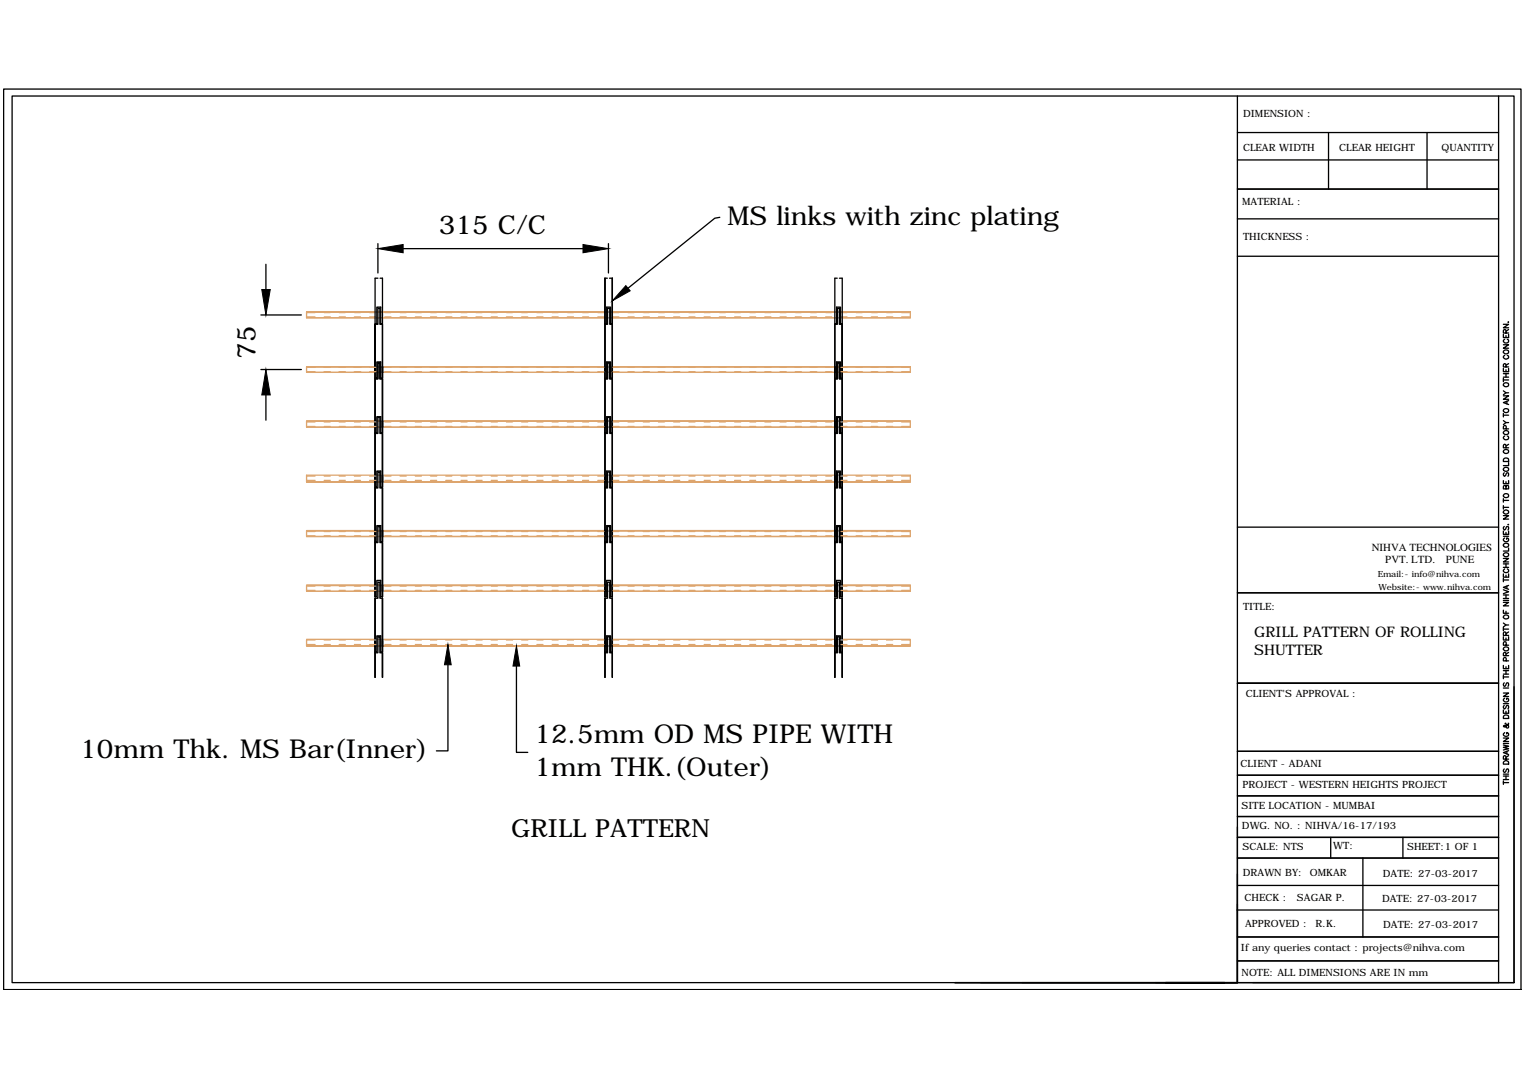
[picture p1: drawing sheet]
<svg xmlns="http://www.w3.org/2000/svg" width="297mm" height="210mm" viewBox="0 0 297 210" stroke-linecap="round" stroke-linejoin="round" font-family="sans-serif">
<!-- layer: 0 -->
<g fill="none" stroke="#dda56e" stroke-width=".25">
<path d="M59.7 71.4v1.1h117.5v-1.1M59.7 60.7v1.2h117.5v-1.2M59.7 61.7h1.6M59.7 60.9h1.6M59.7 72.4h1.6M59.7 71.5h1.6M63.1 61.7h1.2M63.1 60.9h1.2M63.1 72.4h1.2M63.1 71.5h1.2M66 61.7h1.2M66 60.9h1.2"/>
<path d="M66 72.4h1.2M66 71.5h1.2M69 61.7h1.2M69 60.9h1.2M69 72.4h1.2M69 71.5h1.2M72 61.7h1.1M72 60.9h1.1M72 72.4h1.1M72 71.5h1.1M74.9 61.7h1.2M74.9 60.9h1.2"/>
<path d="M74.9 72.4h1.2M74.9 71.5h1.2M77.9 61.7h1.2M77.9 60.9h1.2M77.9 72.4h1.2M77.9 71.5h1.2M80.8 61.7h1.2M80.8 60.9h1.2M80.8 72.4h1.2M80.8 71.5h1.2M83.8 61.7h1.2M83.8 60.9h1.2"/>
<path d="M83.8 72.4h1.2M83.8 71.5h1.2M86.8 61.7h1.2M86.8 60.9h1.2M86.8 72.4h1.2M86.8 71.5h1.2M89.7 61.7h1.2M89.7 60.9h1.2M89.7 72.4h1.2M89.7 71.5h1.2M92.7 61.7h1.1M92.7 60.9h1.1"/>
<path d="M92.7 72.4h1.1M92.7 71.5h1.1M95.6 61.7h1.2M95.6 60.9h1.2M95.6 72.4h1.2M95.6 71.5h1.2M98.6 61.7h1.2M98.6 60.9h1.2M98.6 72.4h1.2M98.6 71.5h1.2M101.5 61.7h1.2M101.5 60.9h1.2"/>
<path d="M101.5 72.4h1.2M101.5 71.5h1.2M104.5 61.7h1.2M104.5 60.9h1.2M104.5 72.4h1.2M104.5 71.5h1.2M107.5 61.7h1.2M107.5 60.9h1.2M107.5 72.4h1.2M107.5 71.5h1.2M110.4 61.7h1.2M110.4 60.9h1.2"/>
<path d="M110.4 72.4h1.2M110.4 71.5h1.2M113.4 61.7h1.2M113.4 60.9h1.2M113.4 72.4h1.2M113.4 71.5h1.2M116.4 61.7h1.1M116.4 60.9h1.1M116.4 72.4h1.1M116.4 71.5h1.1M119.3 61.7h1.2M119.3 60.9h1.2"/>
<path d="M119.3 72.4h1.2M119.3 71.5h1.2M122.2 61.7h1.2M122.2 60.9h1.2M122.2 72.4h1.2M122.2 71.5h1.2M125.2 61.7h1.2M125.2 60.9h1.2M125.2 72.4h1.2M125.2 71.5h1.2M128.2 61.7h1.2M128.2 60.9h1.2"/>
<path d="M128.2 72.4h1.2M128.2 71.5h1.2M131.1 61.7h1.2M131.1 60.9h1.2M131.1 72.4h1.2M131.1 71.5h1.2M134.1 61.7h1.2M134.1 60.9h1.2M134.1 72.4h1.2M134.1 71.5h1.2M137.1 61.7h1.1M137.1 60.9h1.1"/>
<path d="M137.1 72.4h1.1M137.1 71.5h1.1M140 61.7h1.2M140 60.9h1.2M140 72.4h1.2M140 71.5h1.2M143 61.7h1.2M143 60.9h1.2M143 72.4h1.2M143 71.5h1.2M146 61.7h1.1M146 60.9h1.1"/>
<path d="M146 72.4h1.1M146 71.5h1.1M148.9 61.7h1.2M148.9 60.9h1.2M148.9 72.4h1.2M148.9 71.5h1.2M151.8 61.7h1.2M151.8 60.9h1.2M151.8 72.4h1.2M151.8 71.5h1.2M154.8 61.7h1.2M154.8 60.9h1.2"/>
<path d="M154.8 72.4h1.2M154.8 71.5h1.2M157.8 61.7h1.1M157.8 60.9h1.1M157.8 72.4h1.1M157.8 71.5h1.1M160.7 61.7h1.2M160.7 60.9h1.2M160.7 72.4h1.2M160.7 71.5h1.2M163.7 61.7h1.2M163.7 60.9h1.2"/>
<path d="M163.7 72.4h1.2M163.7 71.5h1.2M166.7 61.7h1.1M166.7 60.9h1.1M166.7 72.4h1.1M166.7 71.5h1.1M169.6 61.7h1.2M169.6 60.9h1.2M169.6 72.4h1.2M169.6 71.5h1.2M172.6 61.7h1.2M172.6 60.9h1.2"/>
<path d="M172.6 72.4h1.2M172.6 71.5h1.2M175.5 61.7h1.7M175.5 60.9h1.7M175.5 72.4h1.7M175.5 71.5h1.7M177.2 71.4h-117.5h117.5M177.2 60.7h-117.5h117.5M59.7 93.8v-1.3h117.5v1.3M59.7 82v1.2h117.5v-1.2M59.7 83h1.6M59.7 82.2h1.6"/>
<path d="M59.7 93.5h1.6M59.7 92.7h1.6M63.1 83h1.2M63.1 82.2h1.2M63.1 93.5h1.2M63.1 92.7h1.2M66 83h1.2M66 82.2h1.2M66 93.5h1.2M66 92.7h1.2M69 83h1.2M69 82.2h1.2"/>
<path d="M69 93.5h1.2M69 92.7h1.2M72 83h1.1M72 82.2h1.1M72 93.5h1.1M72 92.7h1.1M74.9 83h1.2M74.9 82.2h1.2M74.9 93.5h1.2M74.9 92.7h1.2M77.9 83h1.2M77.9 82.2h1.2"/>
<path d="M77.9 93.5h1.2M77.9 92.7h1.2M80.8 83h1.2M80.8 82.2h1.2M80.8 93.5h1.2M80.8 92.7h1.2M83.8 83h1.2M83.8 82.2h1.2M83.8 93.5h1.2M83.8 92.7h1.2M86.8 83h1.2M86.8 82.2h1.2"/>
<path d="M86.8 93.5h1.2M86.8 92.7h1.2M89.7 83h1.2M89.7 82.2h1.2M89.7 93.5h1.2M89.7 92.7h1.2M92.7 83h1.1M92.7 82.2h1.1M92.7 93.5h1.1M92.7 92.7h1.1M95.6 83h1.2M95.6 82.2h1.2"/>
<path d="M95.6 93.5h1.2M95.6 92.7h1.2M98.6 83h1.2M98.6 82.2h1.2M98.6 93.5h1.2M98.6 92.7h1.2M101.5 83h1.2M101.5 82.2h1.2M101.5 93.5h1.2M101.5 92.7h1.2M104.5 83h1.2M104.5 82.2h1.2"/>
<path d="M104.5 93.5h1.2M104.5 92.7h1.2M107.5 83h1.2M107.5 82.2h1.2M107.5 93.5h1.2M107.5 92.7h1.2M110.4 83h1.2M110.4 82.2h1.2M110.4 93.5h1.2M110.4 92.7h1.2M113.4 83h1.2M113.4 82.2h1.2"/>
<path d="M113.4 93.5h1.2M113.4 92.7h1.2M116.4 83h1.1M116.4 82.2h1.1M116.4 93.5h1.1M116.4 92.7h1.1M119.3 83h1.2M119.3 82.2h1.2M119.3 93.5h1.2M119.3 92.7h1.2M122.2 83h1.2M122.2 82.2h1.2"/>
<path d="M122.2 93.5h1.2M122.2 92.7h1.2M125.2 83h1.2M125.2 82.2h1.2M125.2 93.5h1.2M125.2 92.7h1.2M128.2 83h1.2M128.2 82.2h1.2M128.2 93.5h1.2M128.2 92.7h1.2M131.1 83h1.2M131.1 82.2h1.2"/>
<path d="M131.1 93.5h1.2M131.1 92.7h1.2M134.1 83h1.2M134.1 82.2h1.2M134.1 93.5h1.2M134.1 92.7h1.2M137.1 83h1.1M137.1 82.2h1.1M137.1 93.5h1.1M137.1 92.7h1.1M140 83h1.2M140 82.2h1.2"/>
<path d="M140 93.5h1.2M140 92.7h1.2M143 83h1.2M143 82.2h1.2M143 93.5h1.2M143 92.7h1.2M146 83h1.1M146 82.2h1.1M146 93.5h1.1M146 92.7h1.1M148.9 83h1.2M148.9 82.2h1.2"/>
<path d="M148.9 93.5h1.2M148.9 92.7h1.2M151.8 83h1.2M151.8 82.2h1.2M151.8 93.5h1.2M151.8 92.7h1.2M154.8 83h1.2M154.8 82.2h1.2M154.8 93.5h1.2M154.8 92.7h1.2M157.8 83h1.1M157.8 82.2h1.1"/>
<path d="M157.8 93.5h1.1M157.8 92.7h1.1M160.7 83h1.2M160.7 82.2h1.2M160.7 93.5h1.2M160.7 92.7h1.2M163.7 83h1.2M163.7 82.2h1.2M163.7 93.5h1.2M163.7 92.7h1.2M166.7 83h1.1M166.7 82.2h1.1"/>
<path d="M166.7 93.5h1.1M166.7 92.7h1.1M169.6 83h1.2M169.6 82.2h1.2M169.6 93.5h1.2M169.6 92.7h1.2M172.6 83h1.2M172.6 82.2h1.2M172.6 93.5h1.2M172.6 92.7h1.2M175.5 83h1.7M175.5 82.2h1.7"/>
<path d="M175.5 93.5h1.7M175.5 92.7h1.7M177.2 93.8h-117.5h117.5M177.2 82h-117.5h117.5M59.7 114v1.1h117.5v-1.1M59.7 103.3v1.2h117.5v-1.2M59.7 104.3h1.6M59.7 103.5h1.6M59.7 115h1.6M59.7 114.1h1.6M63.1 104.3h1.2M63.1 103.5h1.2"/>
<path d="M63.1 115h1.2M63.1 114.1h1.2M66 104.3h1.2M66 103.5h1.2M66 115h1.2M66 114.1h1.2M69 104.3h1.2M69 103.5h1.2M69 115h1.2M69 114.1h1.2M72 104.3h1.1M72 103.5h1.1"/>
<path d="M72 115h1.1M72 114.1h1.1M74.9 104.3h1.2M74.9 103.5h1.2M74.9 115h1.2M74.9 114.1h1.2M77.9 104.3h1.2M77.9 103.5h1.2M77.9 115h1.2M77.9 114.1h1.2M80.8 104.3h1.2M80.8 103.5h1.2"/>
<path d="M80.8 115h1.2M80.8 114.1h1.2M83.8 104.3h1.2M83.8 103.5h1.2M83.8 115h1.2M83.8 114.1h1.2M86.8 104.3h1.2M86.8 103.5h1.2M86.8 115h1.2M86.8 114.1h1.2M89.7 104.3h1.2M89.7 103.5h1.2"/>
<path d="M89.7 115h1.2M89.7 114.1h1.2M92.7 104.3h1.1M92.7 103.5h1.1M92.7 115h1.1M92.7 114.1h1.1M95.6 104.3h1.2M95.6 103.5h1.2M95.6 115h1.2M95.6 114.1h1.2M98.6 104.3h1.2M98.6 103.5h1.2"/>
<path d="M98.6 115h1.2M98.6 114.1h1.2M101.5 104.3h1.2M101.5 103.5h1.2M101.5 115h1.2M101.5 114.1h1.2M104.5 104.3h1.2M104.5 103.5h1.2M104.5 115h1.2M104.5 114.1h1.2M107.5 104.3h1.2M107.5 103.5h1.2"/>
<path d="M107.5 115h1.2M107.5 114.1h1.2M110.4 104.3h1.2M110.4 103.5h1.2M110.4 115h1.2M110.4 114.1h1.2M113.4 104.3h1.2M113.4 103.5h1.2M113.4 115h1.2M113.4 114.1h1.2M116.4 104.3h1.1M116.4 103.5h1.1"/>
<path d="M116.4 115h1.1M116.4 114.1h1.1M119.3 104.3h1.2M119.3 103.5h1.2M119.3 115h1.2M119.3 114.1h1.2M122.2 104.3h1.2M122.2 103.5h1.2M122.2 115h1.2M122.2 114.1h1.2M125.2 104.3h1.2M125.2 103.5h1.2"/>
<path d="M125.2 115h1.2M125.2 114.1h1.2M128.2 104.3h1.2M128.2 103.5h1.2M128.2 115h1.2M128.2 114.1h1.2M131.1 104.3h1.2M131.1 103.5h1.2M131.1 115h1.2M131.1 114.1h1.2M134.1 104.3h1.2M134.1 103.5h1.2"/>
<path d="M134.1 115h1.2M134.1 114.1h1.2M137.1 104.3h1.1M137.1 103.5h1.1M137.1 115h1.1M137.1 114.1h1.1M140 104.3h1.2M140 103.5h1.2M140 115h1.2M140 114.1h1.2M143 104.3h1.2M143 103.5h1.2"/>
<path d="M143 115h1.2M143 114.1h1.2M146 104.3h1.1M146 103.5h1.1M146 115h1.1M146 114.1h1.1M148.9 104.3h1.2M148.9 103.5h1.2M148.9 115h1.2M148.9 114.1h1.2M151.8 104.3h1.2M151.8 103.5h1.2"/>
<path d="M151.8 115h1.2M151.8 114.1h1.2M154.8 104.3h1.2M154.8 103.5h1.2M154.8 115h1.2M154.8 114.1h1.2M157.8 104.3h1.1M157.8 103.5h1.1M157.8 115h1.1M157.8 114.1h1.1M160.7 104.3h1.2M160.7 103.5h1.2"/>
<path d="M160.7 115h1.2M160.7 114.1h1.2M163.7 104.3h1.2M163.7 103.5h1.2M163.7 115h1.2M163.7 114.1h1.2M166.7 104.3h1.1M166.7 103.5h1.1M166.7 115h1.1M166.7 114.1h1.1M169.6 104.3h1.2M169.6 103.5h1.2"/>
<path d="M169.6 115h1.2M169.6 114.1h1.2M172.6 104.3h1.2M172.6 103.5h1.2M172.6 115h1.2M172.6 114.1h1.2M175.5 104.3h1.7M175.5 103.5h1.7M175.5 115h1.7M175.5 114.1h1.7M177.2 114h-117.5h117.5M177.2 103.3h-117.5h117.5"/>
<path d="M59.7 124.5h117.5M59.7 125.5h1.6M61.3 124.6h-1.6v1.2M63.1 125.5h1.2M63.1 124.6h1.2M66 125.5h1.2M66 124.6h1.2M69 125.5h1.2M69 124.6h1.2M72 125.5h1.1M72 124.6h1.1M74.9 125.5h1.2"/>
<path d="M74.9 124.6h1.2M77.9 125.5h1.2M77.9 124.6h1.2M80.8 125.5h1.2M80.8 124.6h1.2M83.8 125.5h1.2M83.8 124.6h1.2M86.8 125.5h1.2M86.8 124.6h1.2M89.7 125.5h1.2M89.7 124.6h1.2M92.7 125.5h1.1"/>
<path d="M92.7 124.6h1.1M95.6 125.5h1.2M95.6 124.6h1.2M98.6 125.5h1.2M98.6 124.6h1.2M101.5 125.5h1.2M101.5 124.6h1.2M104.5 125.5h1.2M104.5 124.6h1.2M107.5 125.5h1.2M107.5 124.6h1.2M110.4 125.5h1.2"/>
<path d="M110.4 124.6h1.2M113.4 125.5h1.2M113.4 124.6h1.2M116.4 125.5h1.1M116.4 124.6h1.1M119.3 125.5h1.2M119.3 124.6h1.2M122.2 125.5h1.2M122.2 124.6h1.2M125.2 125.5h1.2M125.2 124.6h1.2M128.2 125.5h1.2"/>
<path d="M128.2 124.6h1.2M131.1 125.5h1.2M131.1 124.6h1.2M134.1 125.5h1.2M134.1 124.6h1.2M137.1 125.5h1.1M137.1 124.6h1.1M140 125.5h1.2M140 124.6h1.2M143 125.5h1.2M143 124.6h1.2M146 125.5h1.1"/>
<path d="M146 124.6h1.1M148.9 125.5h1.2M148.9 124.6h1.2M151.8 125.5h1.2M151.8 124.6h1.2M154.8 125.5h1.2M154.8 124.6h1.2M157.8 125.5h1.1M157.8 124.6h1.1M160.7 125.5h1.2M160.7 124.6h1.2M163.7 125.5h1.2"/>
<path d="M163.7 124.6h1.2M166.7 125.5h1.1M166.7 124.6h1.1M169.6 125.5h1.2M169.6 124.6h1.2M172.6 125.5h1.2M172.6 124.6h1.2M175.5 125.5h1.7M175.5 124.6h1.7v1.2M177.2 125.8h-117.5h117.5"/>
</g>
<g fill="none" stroke="#000" stroke-width=".25">
<path d="M.7 17.3h295.4v175.4h-295.4zM2.4 18.7h292.3v172.6h-292.3zM240.9 18.7v172.6M291.7 18.7v172.6h-66.8M240.9 25.8h50.8M240.9 36.8h50.8M240.9 31.1h50.8M258.6 25.8v11M277.8 25.8v11M51.8 51.5v4.9M73.6 54.2h-.6v8.8h.3v-3.2h.8v3.2h.4v-8.8h-.5M73.6 47.4v5.8"/>
<path d="M78.5 48.4h35M118.2 54.2h-.4v8.8h.3v-3.2h.8v3.2h.3v-8.8h-.6M118.4 47.4v5.8M140.1 42.3l-1 .2-16.9 13.6M163 54.2h-.5v8.8h.3v-3.2h.8v3.2h.3v-8.8h-.5M240.9 42.6h50.8M240.9 49.9h50.8M50.8 61.3h7.9M50.8 72h7.9M51.8 76.9v4.9M73 72.5v-9.4v9.4M73.6 60h.3v3.1h.6v10.5h-.4v-3.1h-.8v3.1h-.3v-10.5h.6z"/>
<path d="M73.6 70.6h.3v3.2h.6v10.5h-.4v-3.2h-.8v3.2h-.3v-10.5h.6zM118.3 60h.4v3.1h.5v10.5h-.3v-3.1h-.8v3.1h-.3v-10.5h.5zM118.3 70.6h.4v3.2h.5v10.5h-.3v-3.2h-.8v3.2h-.3v-10.5h.5zM163 60h.4v3.1h.5v10.5h-.3v-3.1h-.8v3.1h-.3v-10.5h.5zM163 70.6h.4v3.2h.5v10.5h-.3v-3.2h-.8v3.2h-.3v-10.5h.5zM163.9 72.5v-9.4v9.4M292.6 77.1h1.1l-1.1 .7h1.1M292.6 71.7v.7h1.1v-.7M292.6 68.4a.49 .49 0 0 1 .7-.3 .49 .49 0 0 1 .2 .7 .54 .54 0 0 1-.6 .1 .54 .54 0 0 1-.3-.5zM292.6 67.1h1.1l-1.1 .7h1.1M292.6 65.1v.6h1.1v-.6M292.6 63.1h1.1l-1.1 .7h1.1"/>
<path d="M292.6 73.6v.7M292.6 76.1l.5 .4M292.6 74h1.1M292.6 73.4h1.1M292.6 72.8h1.1M292.7 79.7a.48 .48 0 0 1 .7-.1 .48 .48 0 0 1 .1 .6 .49 .49 0 0 1-.6 .1 .49 .49 0 0 1-.2-.6zM292.7 74.7a.48 .48 0 0 1 .7-.1 .48 .48 0 0 1 .1 .6 .49 .49 0 0 1-.6 .1 .49 .49 0 0 1-.2-.6zM292.9 69.2a.37 .37 0 0 0-.3 .4 .37 .37 0 0 0 .4 .3h.3a.37 .37 0 0 0 .4-.3 .37 .37 0 0 0-.3-.4M292.9 66.1a.37 .37 0 0 0-.3 .4 .37 .37 0 0 0 .4 .3h.3a.37 .37 0 0 0 .4-.3 .37 .37 0 0 0-.3-.4M293.1 71.4v-.5h-.3l-.2 .5h1.1M293.1 64.8v-.6h-.3l-.2 .6h1.1M293.1 65.3v.4"/>
<path d="M293.1 72v.4M293.1 72.8v.6M293.3 78.1v.5M293.6 62.7h.1M293.7 78l-1.1 .4 1.1 .4M293.7 76.5h-.6l-.5 .4M293.7 70.8l-.6 .3M293.7 64.2l-.6 .3M73.6 81.3h.3v3.1h.6v10.5h-.4v-3.2h-.8v3.2h-.3v-10.5h.6zM73.6 91.9h.3v3.1h.6v10.5h-.4v-3.2h-.8v3.2h-.3v-10.5h.6zM118.3 81.3h.4v3.1h.5v10.5h-.3v-3.2h-.8v3.2h-.3v-10.5h.5zM118.3 91.9h.4v3.1h.5v10.5h-.3v-3.2h-.8v3.2h-.3v-10.5h.5z"/>
<path d="M163 81.3h.4v3.1h.5v10.5h-.3v-3.2h-.8v3.2h-.3v-10.5h.5zM163 91.9h.4v3.1h.5v10.5h-.3v-3.2h-.8v3.2h-.3v-10.5h.5zM292.6 99.6a.51 .51 0 0 1 .7-.3 .51 .51 0 0 1 .3 .6 .53 .53 0 0 1-.6 .2 .53 .53 0 0 1-.4-.5zM292.6 93.6v.6h1.1v-.6M292.6 80.5v.7M292.6 97.1v.7M292.6 98.5v.6M292.6 98.8h1.1M292.6 97.4h1.1M292.6 81.9l.5 .4M292.6 80.8h1.1M292.7 91.2a.48 .48 0 0 1 .7-.2 .48 .48 0 0 1 .1 .7 .49 .49 0 0 1-.6 0 .49 .49 0 0 1-.2-.5z"/>
<path d="M292.7 89.4a.55 .55 0 0 1 1 .1v.4h-1.1zM292.7 87.7a.48 .48 0 0 1 .7-.1 .48 .48 0 0 1 .1 .6 .49 .49 0 0 1-.6 .1 .49 .49 0 0 1-.2-.6zM292.8 96.2a.5 .5 0 0 1 .6 0 .5 .5 0 0 1 .2 .5 .48 .48 0 0 1-.7 .2 .48 .48 0 0 1-.1-.7zM292.8 92.1l-.2 .2 .2 .4 .6-.6h.1l.2 .2-.2 .4M292.8 83.9a.5 .5 0 0 1 .6 0 .5 .5 0 0 1 .2 .5 .48 .48 0 0 1-.7 .2 .48 .48 0 0 1-.1-.7zM292.9 84.9a.37 .37 0 0 0-.3 .4 .37 .37 0 0 0 .4 .3h.3a.37 .37 0 0 0 .4-.3 .37 .37 0 0 0-.3-.4M293.1 94.8l.1-.2h.4l.1 .6h-1.1v-.4l.2-.3 .3 .1v.6M293.1 87.2v-.6h-.3l-.2 .6h1.1M293.1 93.8v.4M293.2 83.5l-.1-.5-.3-.2-.2 .3v.4h1.1M293.7 90.1v.6h-1.1M293.7 82.3h-.6l-.5 .4"/>
<path d="M293.7 86.5l-.6 .4M73.6 102.5h.3v3.1h.6v10.6h-.4v-3.2h-.8v3.2h-.3v-10.6h.6zM73.6 113.4h.3v3.1h.6v10.5h-.4v-3.2h-.8v3.2h-.3v-10.5h.6zM118.3 102.5h.4v3.1h.5v10.6h-.3v-3.2h-.8v3.2h-.3v-10.6h.5zM118.3 113.4h.4v3.1h.5v10.5h-.3v-3.2h-.8v3.2h-.3v-10.5h.5zM163 102.5h.4v3.1h.5v10.6h-.3v-3.2h-.8v3.2h-.3v-10.6h.5zM163 113.4h.4v3.1h.5v10.5h-.3v-3.2h-.8v3.2h-.3v-10.5h.5zM240.9 115.4h50.8M240.9 102.6h50.8M292.6 118.8v.6h1.1M292.6 117.3h1.1l-1.1 .7h1.1M292.6 114.8l1.1 .4-1.1 .4"/>
<path d="M292.6 111.7v.7h1.1v-.7M292.6 108.7h1.1l-1.1 .7h1.1M292.6 106a.49 .49 0 0 1 .7-.2 .49 .49 0 0 1 .2 .7 .54 .54 0 0 1-.6 0 .54 .54 0 0 1-.3-.5zM292.6 103.4v.6h1.1v-.6M292.6 100.4h1.1l-1.1 .7h1.1M292.6 112.6v.7M292.6 116.9h1.1M292.6 116.5h1.1M292.6 115.9h1.1M292.6 112.9h1.1M292.6 110.5h1.1M292.6 109.8h1.1"/>
<path d="M292.6 104.4h1.1M292.7 107.8a.48 .48 0 0 1 .7-.1 .48 .48 0 0 1 .1 .6 .49 .49 0 0 1-.6 .1 .49 .49 0 0 1-.2-.6zM292.8 119.8a.5 .5 0 0 1 .6 0 .5 .5 0 0 1 .2 .5 .48 .48 0 0 1-.7 .2 .48 .48 0 0 1-.1-.7zM292.8 102.5l-.2 .2 .2 .5 .6-.7h.1l.2 .2-.2 .5M292.9 110.8a.37 .37 0 0 0-.3 .4 .37 .37 0 0 0 .4 .3h.3a.37 .37 0 0 0 .4-.3 .37 .37 0 0 0-.3-.4M292.9 104.8a.37 .37 0 0 0-.3 .4 .37 .37 0 0 0 .4 .3h.3a.36 .36 0 0 0 .4-.4 .36 .36 0 0 0-.4-.3v.2M293.1 103.7v.3M293.1 109.8v.7M293.1 112v.4M293.1 115.9v.6M293.1 119v.4M293.3 114.1v.5"/>
<path d="M293.6 102.1h.1M293.7 114l-1.1 .4 1.1 .4M293.7 106.7v.6h-1.1M73 131.9v-4.8h.6v-3.1h.3v3.1h.6v4.8M87.2 129.4v16.8h-2.3M100.5 129.7v16.8h2.2M117.8 131.9v-4.8h.5v-3.1h.4v3.1h.5v4.8M162.5 131.9v-4.8h.5v-3.1h.4v3.1h.5v4.8M291.7 133h-50.8h50.8M292.6 138.2v.7h1.1v-.7M292.6 134.9h1.1l-1.1 .7h1.1M292.6 129.6v.6h1.1v-.6"/>
<path d="M292.6 124v.6h1.1v-.6M292.6 122.2v.6M292.6 131.5v.7M292.6 137h1.1M292.6 134h1.1M292.6 131.8h1.1M292.6 131.3h1.1M292.6 130.6h1.1M292.6 122.5h1.1M292.6 121.3l.5 .4M292.7 139.4a.55 .55 0 0 1 1 .2v.3h-1.1zM292.7 126.1a.48 .48 0 0 1 .7-.1 .48 .48 0 0 1 .1 .6 .49 .49 0 0 1-.6 .1 .49 .49 0 0 1-.2-.6z"/>
<path d="M292.8 137.4l-.2 .2 .2 .4 .6-.6h.1l.2 .2-.2 .4M292.8 133l-.2 .2 .2 .4 .2-.1 .4-.5h.1l.2 .2-.2 .4M292.9 136a.37 .37 0 0 0-.3 .4 .37 .37 0 0 0 .4 .3h.3a.36 .36 0 0 0 .4-.4 .36 .36 0 0 0-.4-.3v.2M293.1 127.7v-.6h-.3l-.2 .6h1.1M293.1 123.7v-.6h-.3l-.2 .6h1.1M293.1 124.2v.4M293.1 129.8v.4M293.1 130.6v.7M293.1 138.5v.4M293.2 128.7l-.1-.6-.3-.1-.2 .3v.4h1.1M293.2 125.6l-.1-.6h-.3l-.2 .6h1.1M293.7 121.7h-.6l-.5 .4"/>
<path d="M293.7 127l-.6 .4M293.7 123l-.6 .4M294.7 133.7v57.6h-50.8M240.9 146.3h50.8M240.9 150.9h50.8M240.9 155h50.8M240.9 159h50.8M292.6 145.1l1.1 .2-1.1 .2 1.1 .3-1.1 .2M292.6 143.7h1.1l-1.1 .7h1.1M292.6 152.4h1.1M292.6 152v.7M292.6 151.8h1.1"/>
<path d="M292.6 151.1h1.1M292.6 150.7h1.1M292.6 144.8h1.1M292.7 148.3a.53 .53 0 0 1 1 .1v.4h-1.1zM292.8 149.7l-.2 .3 .2 .4 .3-.2 .3-.5h.1l.2 .3-.2 .4M292.9 142.6a.37 .37 0 0 0-.3 .5 .37 .37 0 0 0 .4 .3h.3a.36 .36 0 0 0 .4-.4 .36 .36 0 0 0-.4-.4v.3M293.1 140.8l-.1 .1a.6 .6 0 0 1 .6 .8h-.3l-.4-.4-.3 .1 .2 .1h.2l.5-.3 .2-.2-.1-.2M293.1 147.8v-.6h-.3l-.2 .6h1.1M293.1 151.1v.7M293.3 146.3v.5M293.7 146.2l-1.1 .3 1.1 .4M293.7 147.1l-.6 .4"/>
<path d="M240.8 177.2h50.9M240.9 176.1v15.2h-41.9M240.9 170.2v21.1h-50M240.9 167.1h50.8M240.9 172.4h50.8M259 163.1v4M265.3 167.1v15.3M273.1 163.1v4M291.7 163.1h-50.8h50.8M185.9 191.3h55h-55M226.9 191.3h11.5M240.9 182.4h50.8"/>
<path d="M240.9 187.1h50.8"/>
</g>
<path d="M51 56.4h1.6l-.8 4.9zM73.6 48.4l4.9-.8v1.6zM113.5 47.6l4.9 .8-4.9 .8zM121.8 55.6l.9 1-3.5 2zM51.8 72l.8 4.9h-1.6zM87.2 125.5l.6 3.9h-1.3zM100.5 125.8l.7 3.9h-1.3z" fill="#000" stroke="#000" stroke-width=".19"/>
<g font-size="5.1">
<text x="85.4" y="45.6">315 C/C</text>
<text x="141.6" y="43.7">MS links with zinc plating</text>
<text x="49.7" y="69.9" transform="rotate(-90 49.7 69.9)">75</text>
<text x="15.6" y="147.6">10mm Thk. MS Bar(Inner)</text>
<text x="104" y="144.7">12.5mm OD MS PIPE WITH</text>
<text x="104" y="151">1mm THK.(Outer)</text>
</g>
<text font-size="4.9" x="99.5" y="162.9">GRILL PATTERN</text>
<g font-size="2.8">
<text x="244.1" y="124">GRILL PATTERN OF ROLLING</text>
<text x="244.1" y="127.5">SHUTTER</text>
</g>
<g font-size="2.1">
<text x="267" y="107.3">NIHVA TECHNOLOGIES</text>
<text x="269.6" y="109.7">PVT. LTD.</text>
<text x="281.5" y="109.7">PUNE</text>
</g>
<g font-size="1.9">
<text x="242" y="22.7">DIMENSION :</text>
<text x="242" y="29.4">CLEAR WIDTH</text>
<text x="260.7" y="29.4">CLEAR HEIGHT</text>
<text x="280.6" y="29.4">QUANTITY</text>
<text x="241.8" y="39.9">MATERIAL :</text>
<text x="242" y="46.8">THICKNESS :</text>
<text x="242" y="118.7">TITLE:</text>
<text x="242.5" y="135.6">CLIENT'S APPROVAL :</text>
<text x="241.5" y="149.3">CLIENT - ADANI</text>
<text x="241.8" y="153.5">PROJECT - WESTERN HEIGHTS PROJECT</text>
<text x="241.7" y="157.5">SITE LOCATION - MUMBAI</text>
<text x="241.8" y="161.5">DWG. NO. : NIHVA/16-17/193</text>
<text x="241.9" y="165.5">SCALE: NTS</text>
<text x="259.5" y="165.3">WT:</text>
<text x="273.9" y="165.5">SHEET:1 OF 1</text>
<text x="241.9" y="170.5">DRAWN BY:</text>
<text x="255" y="170.6">OMKAR</text>
<text x="269.2" y="170.7">DATE: 27-03-2017</text>
<text x="242.3" y="175.5">CHECK :</text>
<text x="252.5" y="175.4">SAGAR P.</text>
<text x="269" y="175.6">DATE: 27-03-2017</text>
<text x="241.5" y="185.2">If any queries contact : projects@nihva.com</text>
<text x="242.3" y="180.5">APPROVED :</text>
<text x="256.1" y="180.5">R.K.</text>
<text x="269.2" y="180.7">DATE: 27-03-2017</text>
<text x="241.7" y="190">NOTE: ALL DIMENSIONS ARE IN mm</text>
</g>
<g font-size="1.7">
<text x="268.2" y="112.4">Email:- info@nihva.com</text>
<text x="268.3" y="114.8">Website:- www.nihva.com</text>
</g>
</svg>
